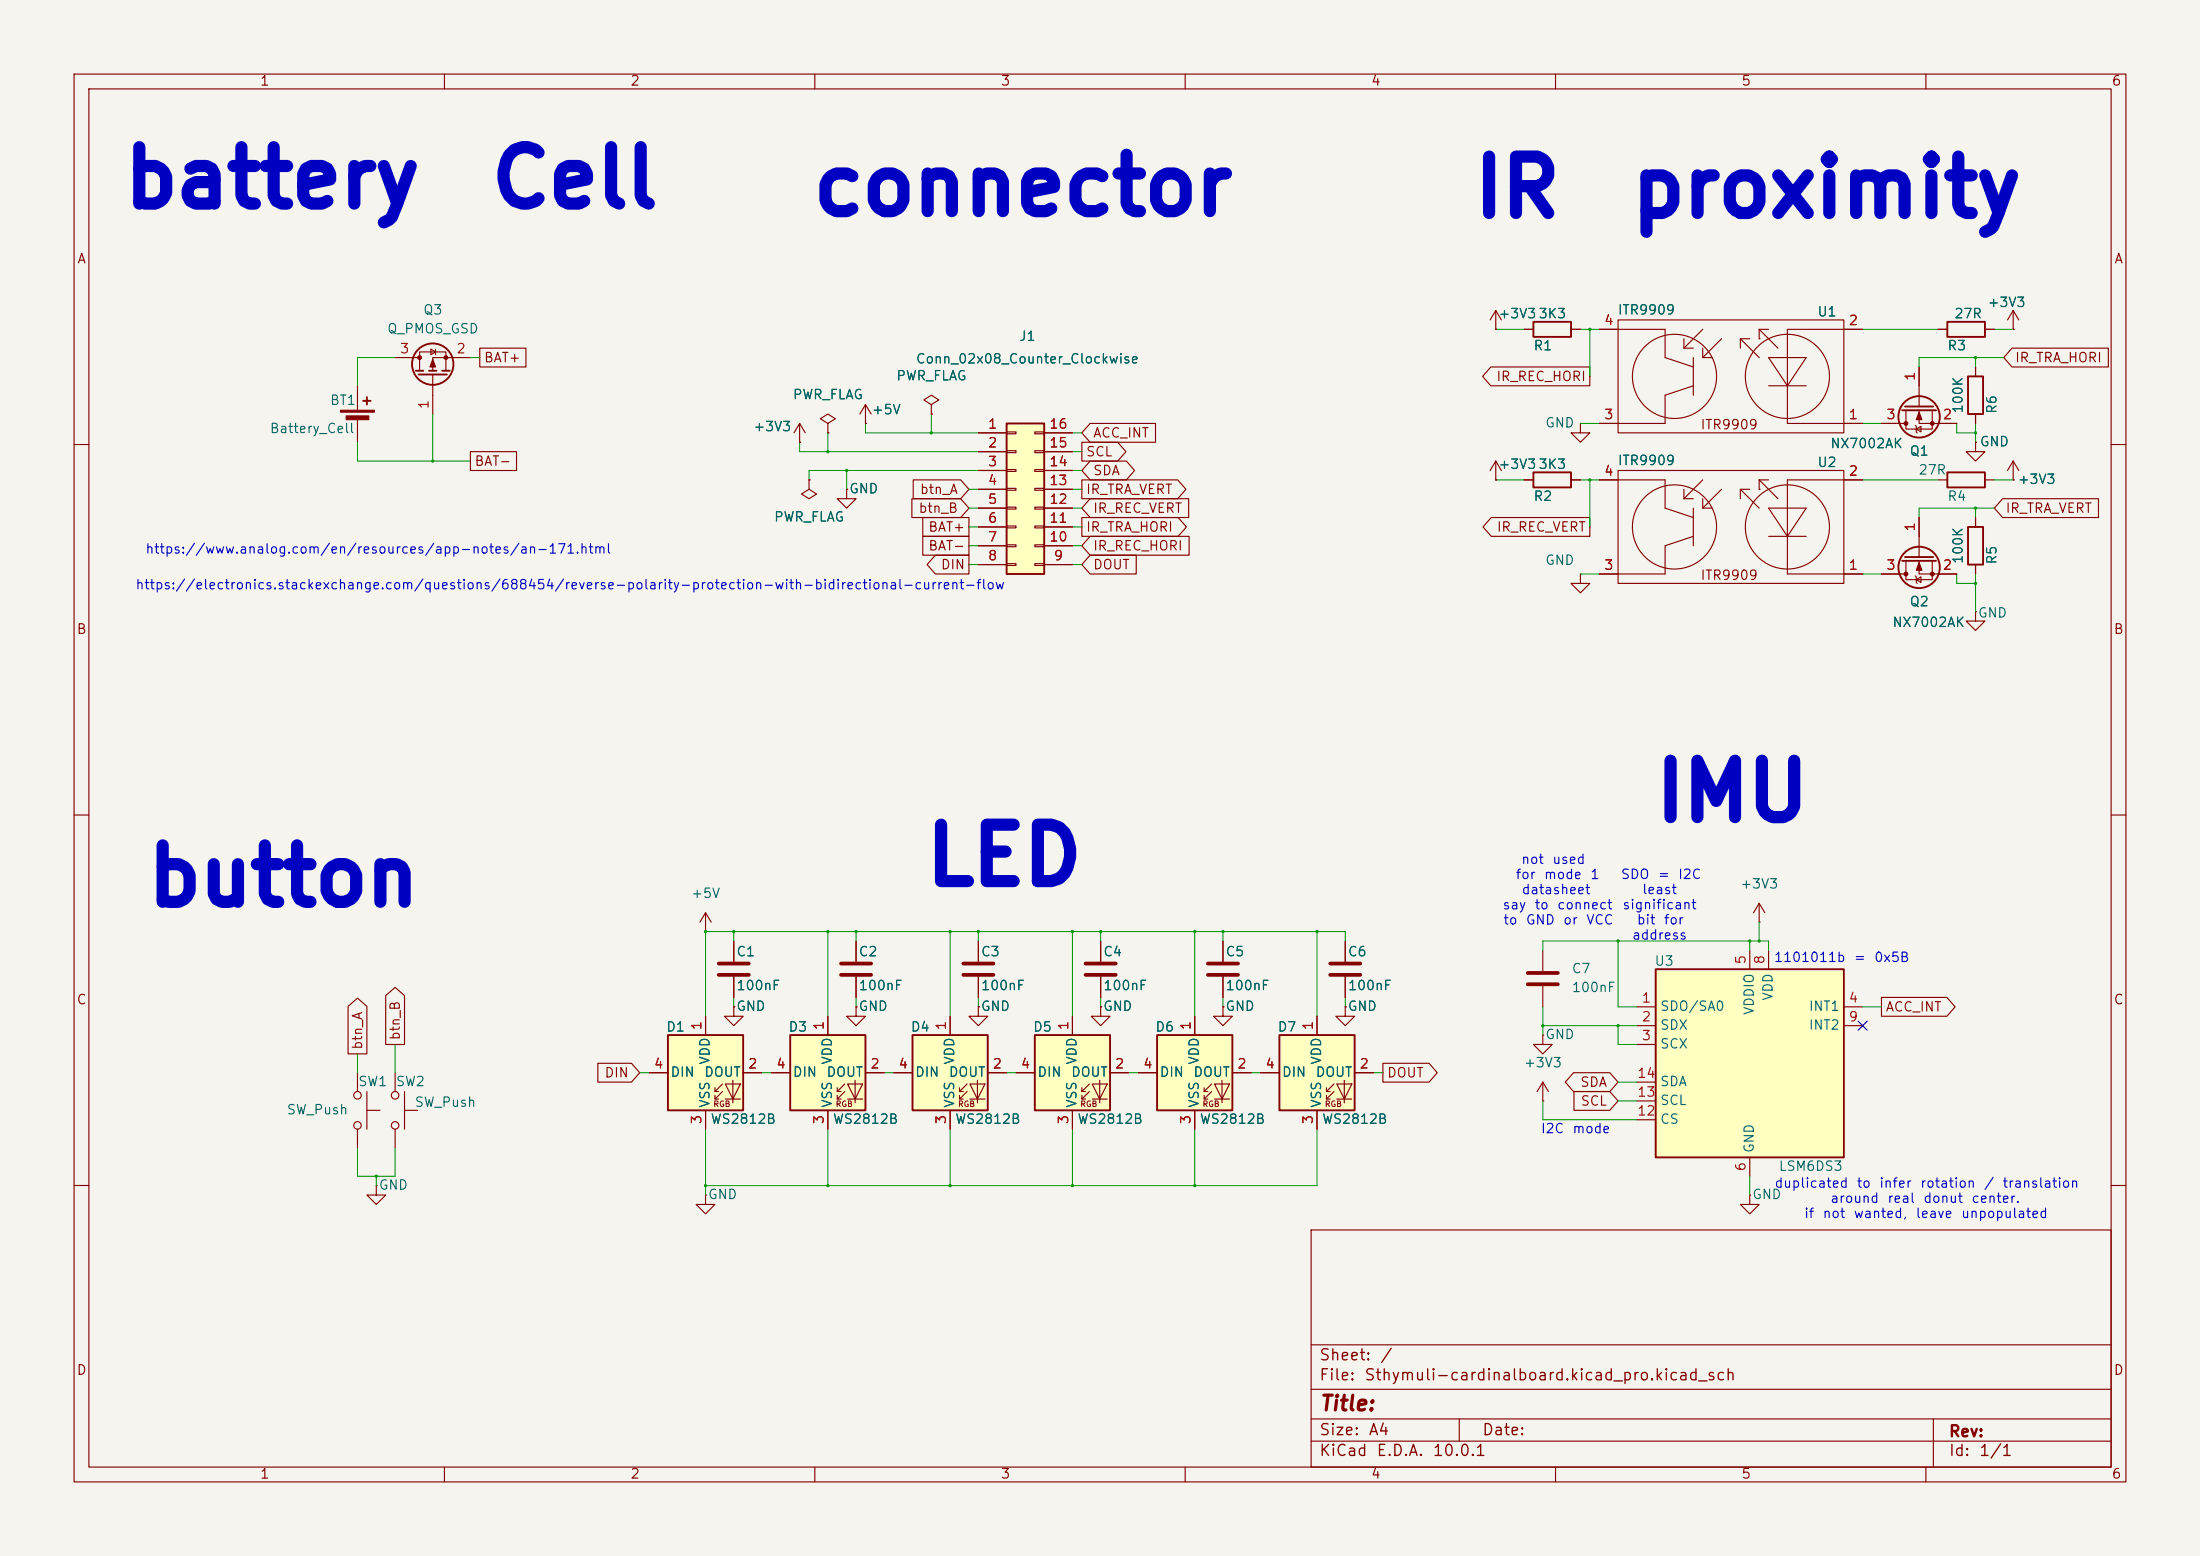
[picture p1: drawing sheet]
<svg xmlns="http://www.w3.org/2000/svg" width="297mm" height="210mm" viewBox="0 0 297 210" stroke-linecap="round" stroke-linejoin="round" font-family="sans-serif">
<path d="M0 0h297v210h-297z" fill="#f5f4ef" stroke="#f5f4ef" stroke-width=".14"/>
<g fill="none" stroke="#840000" stroke-width=".15">
<path d="M10 10h277v190h-277zM12 12h273v186h-273zM60 10v2M110 10v2M160 10v2M210 10v2M260 10v2M10 60h2M285 60h2M10 110h2M285 110h2M99.1 135.9v1.3h1.2l-1.2 1.2-1.3-1.2h1.3"/>
<path d="M99.1 135.9h.1M115.6 135.9v1.3h1.2l-1.2 1.2-1.3-1.2h1.3M115.6 135.9h.1M115.6 127v2.8M115.6 131.8v2.8M148.6 127v2.8M148.6 131.8v2.8M10 160h2M177 166h108v32h-108zM285 160h2M60 198v2M110 198v2"/>
<path d="M160 198v2M177 194.5h108M177 191.5h108M177 187.5h108M177 181.5h108M197 191.5v3M210 198v2M260 198v2M261 191.5v6.5"/>
</g>
<path d="M113.5 130h4.1M113.5 131.6h4.1M146.6 130h4M146.6 131.6h4" fill="none" stroke="#840000" stroke-width=".51"/>
<path d="M90.2 139.7h10.1v10.2h-10.1z" fill="#ffffc2"/>
<g fill="none" stroke="#840000" stroke-width=".15">
<path d="M95.2 137.2v2.5M99.1 127v2.8M99.1 131.8v2.8M181.6 135.9v1.3h1.3l-1.3 1.2-1.3-1.2h1.3M181.6 135.9h.1M181.6 127v2.8M181.6 131.8v2.8M53.3 144.8v2.5M53.3 152.4v2.5M54.6 149.9h1.8M54.6 147.3v5.1M87.6 144.8h2.6"/>
<path d="M95.2 149.9v2.5M96.5 147.3h.5M96.5 148.3h.5M97.5 146.3l-1 1v-.5M97.5 147.3l-1 1v-.5M97.9 146.3h2l-1 2zM97.9 148.3h2M98.9 145.8v3M100.3 144.8h2.6M50.8 160v1.3h1.3l-1.3 1.3-1.3-1.3h1.3M50.8 160h.1"/>
<circle cx="53.3" cy="147.8" r=".51"/>
<circle cx="53.3" cy="151.9" r=".51"/>
</g>
<path d="M90.2 139.7h10.1v10.2h-10.1z" fill="none" stroke="#840000" stroke-width=".25"/>
<path d="M97 130h4.1M97 131.6h4.1M179.6 130h4M179.6 131.6h4" fill="none" stroke="#840000" stroke-width=".51"/>
<path d="M172.7 139.7h10.2v10.2h-10.2z" fill="#ffffc2"/>
<g fill="none" stroke="#840000" stroke-width=".15">
<path d="M165.1 127v2.8M165.1 131.8v2.8M177.8 137.2v2.5M170.2 144.8h2.5M177.8 149.9v2.5M179.1 147.3h.5M179.1 148.3h.5M180.1 146.3l-1 1v-.5M180.1 147.3l-1 1v-.5M180.5 146.3h2l-1 2zM180.5 148.3h2M181.5 145.8v3"/>
<path d="M182.9 144.8h2.5"/>
</g>
<path d="M172.7 139.7h10.2v10.2h-10.2z" fill="none" stroke="#840000" stroke-width=".25"/>
<path d="M163.1 130h4M163.1 131.6h4" fill="none" stroke="#840000" stroke-width=".51"/>
<path d="M106.7 139.7h10.1v10.2h-10.1z" fill="#ffffc2"/>
<g fill="none" stroke="#840000" stroke-width=".15">
<path d="M111.8 137.2v2.5M148.6 135.9v1.3h1.3l-1.3 1.2-1.3-1.2h1.3M148.6 135.9h.1M165.1 135.9v1.3h1.3l-1.3 1.2-1.3-1.2h1.3M165.1 135.9h.1M104.1 144.8h2.6M111.8 149.9v2.5M113 147.3h.5M113 148.3h.5M114 146.3l-1 1v-.5M114 147.3l-1 1v-.5M114.4 146.3h2.1l-1.1 2z"/>
<path d="M114.4 148.3h2.1M115.4 145.8v3M116.8 144.8h2.6"/>
</g>
<path d="M106.7 139.7h10.1v10.2h-10.1z" fill="none" stroke="#840000" stroke-width=".25"/>
<path d="M156.2 139.7h10.2v10.2h-10.2z" fill="#ffffc2"/>
<path d="M161.3 137.2v2.5M153.7 144.8h2.5M161.3 149.9v2.5M162.6 147.3h.5M162.6 148.3h.5M163.6 146.3l-1 1v-.5M163.6 147.3l-1 1v-.5M164 146.3h2l-1 2zM164 148.3h2M165 145.8v3M166.4 144.8h2.5" fill="none" stroke="#840000" stroke-width=".15"/>
<path d="M156.2 139.7h10.2v10.2h-10.2z" fill="none" stroke="#840000" stroke-width=".25"/>
<path d="M139.7 139.7h10.2v10.2h-10.2z" fill="#ffffc2"/>
<path d="M144.8 137.2v2.5M137.2 144.8h2.5M144.8 149.9v2.5M146 147.3h.6M146 148.3h.6M147.1 146.3l-1.1 1v-.5M147.1 147.3l-1.1 1v-.5M147.4 146.3h2.1l-1 2zM147.4 148.3h2.1M148.5 145.8v3M149.9 144.8h2.5" fill="none" stroke="#840000" stroke-width=".15"/>
<path d="M139.7 139.7h10.2v10.2h-10.2z" fill="none" stroke="#840000" stroke-width=".25"/>
<path d="M123.2 139.7h10.1v10.2h-10.1z" fill="#ffffc2"/>
<g fill="none" stroke="#840000" stroke-width=".15">
<path d="M128.3 137.2v2.5M132.1 135.9v1.3h1.2l-1.2 1.2-1.3-1.2h1.3M132.1 135.9h.1M132.1 127v2.8M132.1 131.8v2.8M208.3 128.3v2.8M208.3 133.1v2.8M120.6 144.8h2.6M128.3 149.9v2.5M129.5 147.3h.5M129.5 148.3h.5M130.6 146.3l-1.1 1v-.5"/>
<path d="M130.6 147.3l-1.1 1v-.5M130.9 146.3h2.1l-1 2zM130.9 148.3h2.1M132 145.8v3M133.3 144.8h2.6"/>
</g>
<path d="M123.2 139.7h10.1v10.2h-10.1z" fill="none" stroke="#840000" stroke-width=".25"/>
<path d="M130 130h4.1M130 131.6h4.1M206.2 131.3h4.1M206.2 132.8h4.1" fill="none" stroke="#840000" stroke-width=".51"/>
<path d="M223.5 130.8h25.4v25.4h-25.4z" fill="#ffffc2"/>
<g fill="none" stroke="#840000" stroke-width=".25">
<path d="M207 43.4h5.1v2.1h-5.1zM256.8 55.4h4.6M257.2 54.9h3.8M262.9 43.4h5.1v2.1h-5.1zM265.7 50.8h2v5.1h-2zM207 63.8h5.1v2h-5.1zM256.8 75.7h4.6M257.2 75.2h3.8M262.9 63.8h5.1v2h-5.1zM265.7 71.1h2v5.1h-2zM223.5 130.8h25.4v25.4h-25.4z"/>
<circle cx="259.1" cy="56.3" r="2.79"/>
<circle cx="259.1" cy="76.6" r="2.79"/>
</g>
<g fill="none" stroke="#840000" stroke-width=".15">
<path d="M201.9 44.5h.1M201.9 41.9v2.6M201.9 41.9l-.7 1.3M201.9 41.9l.8 1.3M205.7 44.5h1.3M212.1 44.5h1.3M213.4 57.2v1.2h1.2l-1.2 1.3-1.3-1.3h1.3M213.4 57.2h.1M215.9 44.5h8.9v3.8l3.8 1.2M218.4 43.2h30.5v15.2h-30.5zM227.3 45.7v1.3M227.3 47h1.3"/>
<path d="M228.6 52.1l-3.8 1.2v3.9h-8.9M228.6 48.3v5M229.9 44.5l-2.6 2.5M229.9 47v1.3M229.9 48.3h1.2M232.4 45.7l-2.5 2.6M234.9 45.7v1.3M234.9 45.7h1.3M234.9 45.7l2.6 2.6M237.5 45.7h.1M237.5 44.5h1.3M237.5 44.5v1.2"/>
<path d="M237.5 44.5l2.5 2.5M238.8 48.3h5l-2.5 3.8zM238.8 52.1h5M251.5 44.5h-10.2v12.7h10.2M254 57.2h3.3M257.3 55.4v2.5h3.6v-2.5M258.6 57.4l.1 .1v.8l.1 .1M258.7 57.9l.6-.4v.8zM259.1 55.4v1.8h5.1M259.1 49.5v5.4M261.6 44.5h1.3M266.7 59.7v1.3h1.3l-1.3 1.2-1.3-1.2h1.3"/>
<path d="M266.7 59.7h.1M266.7 49.5v1.3M266.7 55.9v1.3M268 44.5h1.2M271.8 44.5h.1M271.8 41.9l-.8 1.3M271.8 41.9l.7 1.3M271.8 41.9v2.6M114.3 66v1.3h1.3l-1.3 1.3-1.3-1.3h1.3M114.3 66h.1M201.9 64.8h.1M201.9 62.2l-.7 1.3"/>
<path d="M201.9 62.2l.8 1.3M201.9 62.2v2.6M205.7 64.8h1.3M212.1 64.8h1.3M213.4 77.5v1.2h1.2l-1.2 1.3-1.3-1.3h1.3M213.4 77.5h.1M215.9 64.8h8.9v3.8l3.8 1.3M218.4 63.5h30.5v15.2h-30.5zM227.3 66v1.3M227.3 67.3h1.3M228.6 72.4l-3.8 1.3v3.8h-8.9M228.6 68.6v5.1"/>
<path d="M229.9 67.3v1.3M229.9 64.8l-2.6 2.5M229.9 68.6h1.2M232.4 66l-2.5 2.6M234.9 66v1.3M234.9 66h1.3M234.9 66l2.6 2.6M237.5 66h.1M237.5 64.8v1.2M237.5 64.8h1.3M237.5 64.8l2.5 2.5M238.8 68.6h5l-2.5 3.8z"/>
<path d="M238.8 72.4h5M251.5 64.8h-10.2v12.7h10.2M254 77.5h3.3M257.3 75.7v2.5h3.6v-2.5M258.6 77.7l.1 .2v.7l.1 .1M258.7 78.2l.6-.3v.7zM259.1 75.7v1.8h5.1M259.1 69.9v5.3M261.6 64.8h1.3M266.7 69.9v1.2M266.7 76.2v1.3M268 64.8h1.2"/>
<path d="M271.8 64.8h.1M271.8 62.2v2.6M271.8 62.2l-.8 1.3M271.8 62.2l.7 1.3M266.7 82.6v1.2h1.3l-1.3 1.3-1.3-1.3h1.3M266.7 82.6h.1M208.3 139.7v1.3h1.2l-1.2 1.2-1.3-1.2h1.3M208.3 139.7h.1M221 135.9h2.5M221 138.4h2.5M236.2 128.3v2.5M238.8 128.3v2.5"/>
<path d="M248.9 135.9h2.6M248.9 138.4h2.6M208.3 148.6h.1M208.3 146.1l-.8 1.2M208.3 146.1l.7 1.2M208.3 146.1v2.5M221 141h2.5M221 151.1h2.5M221 148.6h2.5M221 146.1h2.5M236.2 156.2v2.6M95.2 161.3v1.3h1.3l-1.3 1.2-1.2-1.2h1.2"/>
<path d="M95.2 161.3h.1"/>
<circle cx="226.1" cy="50.8" r="5.7"/>
<circle cx="241.3" cy="50.8" r="5.7"/>
<circle cx="226.1" cy="71.1" r="5.7"/>
<circle cx="241.3" cy="71.1" r="5.7"/>
</g>
<g fill="#840000" stroke="#840000" stroke-width=".15">
<path d="M259.1 75.9l.4 1.1h-.8z"/>
<path d="M259.1 55.6l.4 1h-.8z"/>
<circle cx="257.3" cy="77.5" r=".25"/>
<circle cx="260.9" cy="77.5" r=".25"/>
<circle cx="257.3" cy="57.1" r=".25"/>
<circle cx="260.9" cy="57.1" r=".25"/>
</g>
<path d="M135.9 57.2h5.1v20.3h-5.1z" fill="#ffffc2"/>
<g fill="none" stroke="#840000" stroke-width=".25">
<path d="M49 54.1h1M49.5 53.6v1M56.1 50h1M56.5 50.5h3.8M57.9 50h1M59.7 50h1M135.9 57.2h5.1v20.3h-5.1z"/>
<circle cx="58.4" cy="49.1" r="2.79"/>
</g>
<g fill="none" stroke="#840000" stroke-width=".15">
<path d="M48.3 52.1v3.3M48.3 56.4v3.3M53.3 48.3h3.3M56.6 50v-2.5h3.6v2.5M58.2 47.1l.6 .4-.6 .4zM58.4 50.5v5.4M58.8 47.1v.8M63.5 48.3h-5.1v1.7M64.8 47h6.2v2.5h-6.2zM107.9 59.7h.1M107.9 57.2l-.7 1.2M107.9 57.2l.8 1.2"/>
<path d="M107.9 57.2v2.5M111.8 57.2l1-.7-1-.6-1.1 .6 1.1 .7v1.2M111.8 58.4h.1M116.8 57.2h.1M116.8 54.6l-.7 1.3M116.8 54.6l.8 1.3M116.8 54.6v2.6M125.7 54.6l1-.6-1-.7-1 .7 1 .6v1.3M125.7 55.9h.1M132.1 58.4h3.8M135.9 58.3h1.3v.2h-1.3zM139.7 58.3h1.3v.2h-1.3z"/>
<path d="M141 58.4h3.8M146 59.7h4.9l1.1 1.3-1.1 1.2h-4.9zM147.2 57.1h8.8v2.6h-8.8l-1.2-1.3zM201.3 49.5h13.3v2.6h-13.3l-1.2-1.3zM201.9 44.5h.1M205.7 44.5h1.3M212.1 44.5h1.3M215.9 44.5h2.5M215.9 57.2h2.5M248.9 44.5h2.6M248.9 57.2h2.6M254 57.2h2.5"/>
<path d="M259.1 49.5v2.6M261.6 44.5h1.3M261.6 57.2h2.6M266.7 59.7h.1M266.7 49.5v1.3M266.7 55.9v1.3M268 44.5h1.2M271.6 47h13v2.5h-13l-1.1-1.2zM271.8 44.5h.1M63.5 61h6.2v2.5h-6.2zM109.2 64.8v1.2l1 .7-1 .6-1-.6 1-.7M109.2 64.8h.1"/>
<path d="M114.3 66h.1M123.1 67.3h6.6l1.1 1.3-1.1 1.3h-6.6zM123.3 64.8h6.4l1.1 1.2-1.1 1.3h-6.4zM124.6 72.4h6.2v2.5h-6.2zM124.6 69.8h6.2v2.6h-6.2zM126.3 74.9h4.5v2.6h-4.5l-1.1-1.3zM132.1 61h3.8M132.1 63.5h3.8M132.1 66h3.8M132.1 68.6h3.8M132.1 71.1h3.8M132.1 73.7h3.8"/>
<path d="M132.1 76.2h3.8M135.9 60.8h1.3v.3h-1.3zM135.9 63.4h1.3v.2h-1.3zM135.9 65.9h1.3v.3h-1.3zM135.9 68.5h1.3v.2h-1.3zM135.9 71h1.3v.2h-1.3zM135.9 73.5h1.3v.3h-1.3zM135.9 76.1h1.3v.2h-1.3zM139.7 60.8h1.3v.3h-1.3zM139.7 63.4h1.3v.2h-1.3zM139.7 65.9h1.3v.3h-1.3zM139.7 68.5h1.3v.2h-1.3z"/>
<path d="M139.7 71h1.3v.2h-1.3zM139.7 73.5h1.3v.3h-1.3zM139.7 76.1h1.3v.2h-1.3zM141 61h3.8M141 63.5h3.8M141 66h3.8M141 68.6h3.8M141 71.1h3.8M141 73.7h3.8M141 76.2h3.8M146 69.8h13.1l1.1 1.3-1.1 1.3h-13.1zM146 64.8h13l1.1 1.2-1.1 1.3h-13z"/>
<path d="M147.2 62.2h4.9l1.1 1.3-1.1 1.3h-4.9l-1.2-1.3zM147.2 72.4h13.3v2.5h-13.3l-1.2-1.2zM147.2 74.9h6.2v2.6h-6.2l-1.2-1.3zM147.2 67.3h13.3v2.6h-13.3l-1.2-1.3zM201.3 69.8h13.3v2.6h-13.3l-1.1-1.3zM201.9 64.8h.1M205.7 64.8h1.3M212.1 64.8h1.3M215.9 77.5h2.5M215.9 64.8h2.5M248.9 77.5h2.6M248.9 64.8h2.6"/>
<path d="M254 77.5h2.5M259.1 69.9v2.5M261.6 77.5h2.6M266.7 69.9v1.2M266.7 76.2v1.3M270.4 67.3h12.9v2.6h-12.9l-1.2-1.3zM271.8 64.8h.1M47 135.8l1.3-1.1 1.2 1.1v6.4h-2.5zM52.1 134.4l1.2-1.1 1.3 1.1v6.6h-2.5zM95.2 125.7h.1M95.2 123.2l-.7 1.3M95.2 123.2l.8 1.3"/>
<path d="M95.2 123.2v2.5M95.2 137.2v2.5M99.1 135.9h.1M99.1 127v2.8M99.1 131.8v2.8M111.8 137.2v2.5M115.6 135.9h.1M115.6 127v2.8M115.6 131.8v2.8M128.3 137.2v2.5M132.1 135.9h.1M132.1 127v2.8"/>
<path d="M132.1 131.8v2.8M144.8 137.2v2.5M148.6 135.9h.1M148.6 127v2.8M148.6 131.8v2.8M161.3 137.2v2.5M165.1 135.9h.1M165.1 127v2.8M165.1 131.8v2.8M177.8 137.2v2.5M181.6 135.9h.1M181.6 127v2.8"/>
<path d="M181.6 131.8v2.8M237.5 124.5h.1M237.5 121.9l-.8 1.3M237.5 121.9l.8 1.3M237.5 121.9v2.6M254 134.6h8.8l1.1 1.3-1.1 1.3h-8.8zM48.3 144.8v2.5M48.3 152.4v2.5M49.5 149.9h1.8M49.5 147.3v5.1M80.7 143.5h4.5l1.2 1.3-1.2 1.3h-4.5zM87.6 144.8h2.6"/>
<path d="M95.2 149.9v2.5M100.3 144.8h2.6M104.1 144.8h2.6M111.8 149.9v2.5M116.8 144.8h2.6M120.6 144.8h2.6M128.3 149.9v2.5M133.3 144.8h2.6M137.2 144.8h2.5M144.8 149.9v2.5M149.9 144.8h2.5M153.7 144.8h2.5"/>
<path d="M161.3 149.9v2.5M166.4 144.8h2.5M170.2 144.8h2.5M177.8 149.9v2.5M182.9 144.8h2.5M186.7 143.5h6.2l1.1 1.3-1.1 1.3h-6.2zM212.4 144.8h4.9l1.1 1.3-1.1 1.2h-4.9l-1.1-1.2zM212.5 147.3h4.8l1.1 1.3-1.1 1.3h-4.8zM236.2 161.3v1.3h1.3l-1.3 1.2-1.3-1.2h1.3M236.2 161.3h.1"/>
<circle cx="48.3" cy="151.9" r=".51"/>
<circle cx="48.3" cy="147.8" r=".51"/>
</g>
<g fill="#840000" stroke="#840000" stroke-width=".15">
<path d="M58.4 48.5l.4 1h-.8z"/>
<path d="M46 55.4h4.5v.2h-4.5z"/>
<path d="M46.7 56.1h3.1v.5h-3.1z"/>
<circle cx="56.6" cy="48.3" r=".25"/>
<circle cx="60.2" cy="48.3" r=".25"/>
</g>
<g fill="none" stroke="#009600" stroke-width=".14">
<path d="M48.3 59.7v2.5h15.2M53.3 48.3h-5v3.8M58.4 55.9v6.3M63.5 48.3h1.3M107.9 59.7v1.3h24.2M111.8 58.4v2.6M116.8 57.2v1.2h15.3M125.7 55.9v2.5M144.8 58.4h1.2M201.9 44.5h3.8M213.4 57.2h2.5M213.4 44.5h2.5"/>
<path d="M214.6 44.5v6.3M251.5 57.2h2.5M251.5 44.5h10.1M264.2 57.2v1.2h2.5M266.7 48.3v1.2M266.7 57.2v2.5M269.2 44.5h2.6M270.5 48.3h-11.4v1.2M114.3 63.5v2.5M130.8 66h1.3M130.8 76.2h1.3M130.8 71.1h1.3"/>
<path d="M130.8 73.7h1.3M130.8 68.6h1.3M132.1 63.5h-22.9v1.3M144.8 61h1.2M144.8 66h1.2M144.8 76.2h1.2M144.8 71.1h1.2M144.8 73.7h1.2M144.8 63.5h1.2M144.8 68.6h1.2M201.9 64.8h3.8M213.4 64.8h2.5"/>
<path d="M213.4 77.5h2.5M214.6 64.8v6.3M251.5 64.8h10.1M251.5 77.5h2.5M264.2 77.5v1.2h2.5M266.7 68.6v1.3M266.7 77.5v5.1M269.2 68.6h-10.1v1.3M269.2 64.8h2.6M99.1 125.7v1.3M99.1 134.6v1.3M111.8 125.7v11.5"/>
<path d="M115.6 125.7v1.3M115.6 134.6v1.3M128.3 125.7v11.5M132.1 125.7v1.3M132.1 134.6v1.3M144.8 125.7v11.5M148.6 125.7v1.3M148.6 134.6v1.3M161.3 125.7v11.5M165.1 125.7v1.3M165.1 134.6v1.3M177.8 125.7v11.5"/>
<path d="M181.6 127v-1.3h-86.4v11.5M181.6 134.6v1.3M208.3 128.3v-1.3h30.5v1.3M208.3 138.4h12.7M208.3 135.9v3.8M218.4 127v8.9h2.6M218.4 138.4v2.6h2.6M236.2 127v1.3M237.5 124.5v2.5M251.5 135.9h2.5M48.3 142.2v2.6M48.3 154.9v3.9h5v-3.9"/>
<path d="M50.8 158.8v1.2M53.3 141v3.8M86.4 144.8h1.2M95.2 152.4v8.9M102.9 144.8h1.2M111.8 152.4v7.6M119.4 144.8h1.2M128.3 152.4v7.6M135.9 144.8h1.3M144.8 152.4v7.6M152.4 144.8h1.3M161.3 152.4v7.6"/>
<path d="M168.9 144.8h1.3M177.8 152.4v7.6h-82.6M185.4 144.8h1.3M208.3 148.6v2.5h12.7M218.4 146.1h2.6M218.4 148.6h2.6M236.2 158.8v2.5"/>
</g>
<path d="M250.9 137.8l1.2 1.2M252.1 137.8l-1.2 1.2" fill="none" stroke="#000084" stroke-width=".15"/>
<g fill="#009600" stroke="#009600" stroke-width=".14">
<circle cx="95.2" cy="125.7" r=".15"/>
<circle cx="111.8" cy="125.7" r=".15"/>
<circle cx="99.1" cy="125.7" r=".15"/>
<circle cx="115.6" cy="125.7" r=".15"/>
<circle cx="58.4" cy="62.2" r=".15"/>
<circle cx="114.3" cy="63.5" r=".15"/>
<circle cx="111.8" cy="61" r=".15"/>
<circle cx="218.4" cy="127" r=".15"/>
<circle cx="218.4" cy="138.4" r=".15"/>
<circle cx="236.2" cy="127" r=".15"/>
<circle cx="237.5" cy="127" r=".15"/>
<circle cx="208.3" cy="138.4" r=".15"/>
<circle cx="128.3" cy="160" r=".15"/>
<circle cx="144.8" cy="160" r=".15"/>
<circle cx="165.1" cy="125.7" r=".15"/>
<circle cx="144.8" cy="125.7" r=".15"/>
<circle cx="148.6" cy="125.7" r=".15"/>
<circle cx="161.3" cy="125.7" r=".15"/>
<circle cx="132.1" cy="125.7" r=".15"/>
<circle cx="161.3" cy="160" r=".15"/>
<circle cx="177.8" cy="125.7" r=".15"/>
<circle cx="128.3" cy="125.7" r=".15"/>
<circle cx="95.2" cy="160" r=".15"/>
<circle cx="50.8" cy="158.7" r=".15"/>
<circle cx="111.8" cy="160" r=".15"/>
<circle cx="125.7" cy="58.4" r=".15"/>
<circle cx="266.7" cy="48.3" r=".15"/>
<circle cx="266.7" cy="58.4" r=".15"/>
<circle cx="266.7" cy="68.6" r=".15"/>
<circle cx="266.7" cy="78.7" r=".15"/>
<circle cx="214.6" cy="44.4" r=".15"/>
<circle cx="214.6" cy="64.8" r=".15"/>
</g>
<g font-size="7.6" fill="#0000c2">
<text x="16.2" y="29.8">battery</text>
<text x="65.8" y="29.8">Cell</text>
<text x="109.2" y="30.8">connector</text>
<text x="198.5" y="31.1">IR</text>
<text x="219.7" y="31.1">proximity</text>
<text x="222.9" y="112.6">IMU</text>
<text x="19.4" y="124">button</text>
<text x="124.5" y="121.2">LED</text>
</g>
<text font-size="2" fill="#840000" x="178" y="190.9">Title:</text>
<g font-size="1.5" fill="#840000">
<text x="178" y="184">Sheet:</text>
<text x="186.2" y="184">/</text>
<text x="178" y="186.7">File:</text>
<text x="184.1" y="186.7">Sthymuli-cardinalboard.kicad_pro.kicad_sch</text>
<text x="178" y="196.9">KiCad</text>
<text x="178" y="194.1">Size:</text>
<text x="184.7" y="194.1">A4</text>
<text x="185.7" y="196.9">E.D.A.</text>
<text x="193.3" y="196.9">10.0.1</text>
<text x="200" y="194.1">Date:</text>
<text x="263" y="194.3">Rev:</text>
<text x="263" y="196.9">Id:</text>
<text x="267.1" y="196.9">1/1</text>
</g>
<g font-size="1.3" fill="#840000">
<text x="35" y="11.9">1</text>
<text x="85" y="11.9">2</text>
<text x="135" y="11.9">3</text>
<text x="185" y="11.9">4</text>
<text x="235" y="11.9">5</text>
<text x="285" y="11.9">6</text>
<text x="10.3" y="35.9">A</text>
<text x="285.3" y="35.9">A</text>
<text x="65.2" y="49.2">BAT+</text>
<text x="201.9" y="51.8">IR_REC_HORI</text>
<text x="271.9" y="49.2">IR_TRA_HORI</text>
<text x="147.5" y="59.4">ACC_INT</text>
<text x="229.5" y="58.3">ITR9909</text>
<text x="64" y="63.2">BAT-</text>
<text x="146.5" y="61.9">SCL</text>
<text x="147.5" y="64.5">SDA</text>
<text x="123.9" y="69.5">btn_B</text>
<text x="124.1" y="67">btn_A</text>
<text x="146.5" y="67">IR_TRA_VERT</text>
<text x="147.5" y="69.5">IR_REC_VERT</text>
<text x="270.7" y="69.5">IR_TRA_VERT</text>
<text x="125.2" y="74.6">BAT-</text>
<text x="125.2" y="72.1">BAT+</text>
<text x="126.9" y="77.2">DIN</text>
<text x="146.5" y="72.1">IR_TRA_HORI</text>
<text x="147.5" y="74.6">IR_REC_HORI</text>
<text x="147.5" y="77.2">DOUT</text>
<text x="202" y="72.1">IR_REC_VERT</text>
<text x="229.5" y="78.6">ITR9909</text>
<text x="10.3" y="85.9">B</text>
<text x="285.3" y="85.9">B</text>
<text x="10.3" y="135.9">C</text>
<text x="254.5" y="136.8">ACC_INT</text>
<text x="285.3" y="135.9">C</text>
<text x="49.2" y="141.8" transform="rotate(-90 49.2 141.8)">btn_A</text>
<text x="54.3" y="140.5" transform="rotate(-90 54.3 140.5)">btn_B</text>
<text x="81.5" y="145.7">DIN</text>
<text x="187.2" y="145.7">DOUT</text>
<text x="213.2" y="147">SDA</text>
<text x="213.3" y="149.5">SCL</text>
<text x="10.3" y="185.9">D</text>
<text x="285.3" y="185.9">D</text>
<text x="35" y="199.9">1</text>
<text x="85" y="199.9">2</text>
<text x="135" y="199.9">3</text>
<text x="185" y="199.9">4</text>
<text x="235" y="199.9">5</text>
<text x="285" y="199.9">6</text>
</g>
<g font-size="1.3" fill="#006464">
<text x="268.2" y="41.8">+3V3</text>
<text x="52.2" y="45.3">Q_PMOS_GSD</text>
<text x="57" y="42.8">Q3</text>
<text x="137.5" y="46.3">J1</text>
<text x="202.2" y="43.3">+3V33K3</text>
<text x="206.9" y="47.6">R1</text>
<text x="218.3" y="42.8">ITR9909</text>
<text x="245.3" y="43">U1</text>
<text x="262.8" y="47.6">R3</text>
<text x="263.7" y="43.3">27R</text>
<text x="120.9" y="51.7">PWR_FLAG</text>
<text x="123.6" y="49.4">Conn_02x08_Counter_Clockwise</text>
<text x="36.3" y="58.8">Battery_Cell</text>
<text x="44.5" y="55">BT1</text>
<text x="101.6" y="58.5">+3V3</text>
<text x="106.9" y="54.2">PWR_FLAG</text>
<text x="117.6" y="56.2">+5V</text>
<text x="208.5" y="58">GND</text>
<text x="265.3" y="55.9" transform="rotate(-90 265.3 55.9)">100K</text>
<text x="269.8" y="56" transform="rotate(-90 269.8 56)">R6</text>
<text x="202.2" y="63.6">+3V33K3</text>
<text x="218.3" y="63.1">ITR9909</text>
<text x="245.3" y="63.3">U2</text>
<text x="247" y="60.8">NX7002AK</text>
<text x="257.7" y="61.8">Q1</text>
<text x="258.9" y="64.4">27R</text>
<text x="267.2" y="60.6">GND</text>
<text x="272.3" y="65.6">+3V3</text>
<text x="104.4" y="70.7">PWR_FLAG</text>
<text x="114.5" y="66.9">GND</text>
<text x="206.9" y="67.9">R2</text>
<text x="262.8" y="67.9">R4</text>
<text x="208.5" y="76.6">GND</text>
<text x="265.3" y="76.2" transform="rotate(-90 265.3 76.2)">100K</text>
<text x="269.8" y="76.3" transform="rotate(-90 269.8 76.3)">R5</text>
<text x="257.7" y="82.1">Q2</text>
<text x="266.9" y="83.7">GND</text>
<text x="255.4" y="84.9">NX7002AK</text>
<text x="93.2" y="121.5">+5V</text>
<text x="234.8" y="120.2">+3V3</text>
<text x="99.3" y="129.4">C1</text>
<text x="115.8" y="129.4">C2</text>
<text x="132.3" y="129.4">C3</text>
<text x="148.9" y="129.4">C4</text>
<text x="165.4" y="129.4">C5</text>
<text x="181.9" y="129.4">C6</text>
<text x="212.1" y="131.7">C7</text>
<text x="223.3" y="130.7">U3</text>
<text x="99.3" y="136.8">GND</text>
<text x="99.3" y="134">100nF</text>
<text x="115.8" y="136.8">GND</text>
<text x="115.8" y="134">100nF</text>
<text x="132.3" y="136.8">GND</text>
<text x="132.3" y="134">100nF</text>
<text x="148.8" y="136.8">GND</text>
<text x="148.9" y="134">100nF</text>
<text x="165.3" y="136.8">GND</text>
<text x="165.4" y="134">100nF</text>
<text x="181.9" y="136.8">GND</text>
<text x="181.9" y="134">100nF</text>
<text x="212.1" y="134.2">100nF</text>
<text x="224" y="136.8">SDO/SA0</text>
<text x="237.1" y="137.1" transform="rotate(-90 237.1 137.1)">VDDIO</text>
<text x="239.6" y="135.1" transform="rotate(-90 239.6 135.1)">VDD</text>
<text x="244.1" y="136.8">INT1</text>
<text x="89.8" y="139.5">D1</text>
<text x="96.1" y="143.8" transform="rotate(-90 96.1 143.8)">VDD</text>
<text x="106.4" y="139.5">D3</text>
<text x="112.6" y="143.8" transform="rotate(-90 112.6 143.8)">VDD</text>
<text x="122.9" y="139.5">D4</text>
<text x="129.1" y="143.8" transform="rotate(-90 129.1 143.8)">VDD</text>
<text x="139.4" y="139.5">D5</text>
<text x="145.6" y="143.8" transform="rotate(-90 145.6 143.8)">VDD</text>
<text x="155.9" y="139.5">D6</text>
<text x="162.2" y="143.8" transform="rotate(-90 162.2 143.8)">VDD</text>
<text x="172.4" y="139.5">D7</text>
<text x="178.7" y="143.8" transform="rotate(-90 178.7 143.8)">VDD</text>
<text x="208.5" y="140.6">GND</text>
<text x="224" y="139.3">SDX</text>
<text x="224" y="141.8">SCX</text>
<text x="244.1" y="139.3">INT2</text>
<text x="48.3" y="146.9">SW1</text>
<text x="53.3" y="146.9">SW2</text>
<text x="55.9" y="149.7">SW_Push</text>
<text x="90.4" y="145.6">DIN</text>
<text x="95" y="145.6">DOUT</text>
<text x="96.1" y="149.6" transform="rotate(-90 96.1 149.6)">VSS</text>
<text x="106.9" y="145.6">DIN</text>
<text x="111.5" y="145.6">DOUT</text>
<text x="112.6" y="149.6" transform="rotate(-90 112.6 149.6)">VSS</text>
<text x="123.4" y="145.6">DIN</text>
<text x="128" y="145.6">DOUT</text>
<text x="129.1" y="149.6" transform="rotate(-90 129.1 149.6)">VSS</text>
<text x="140" y="145.6">DIN</text>
<text x="144.5" y="145.6">DOUT</text>
<text x="145.6" y="149.6" transform="rotate(-90 145.6 149.6)">VSS</text>
<text x="156.5" y="145.6">DIN</text>
<text x="161" y="145.6">DOUT</text>
<text x="162.2" y="149.6" transform="rotate(-90 162.2 149.6)">VSS</text>
<text x="173" y="145.6">DIN</text>
<text x="177.5" y="145.6">DOUT</text>
<text x="178.7" y="149.6" transform="rotate(-90 178.7 149.6)">VSS</text>
<text x="205.6" y="144.4">+3V3</text>
<text x="224" y="149.5">SCL</text>
<text x="224" y="146.9">SDA</text>
<text x="38.6" y="150.7">SW_Push</text>
<text x="95.8" y="152">WS2812B</text>
<text x="112.4" y="152">WS2812B</text>
<text x="128.9" y="152">WS2812B</text>
<text x="145.4" y="152">WS2812B</text>
<text x="161.9" y="152">WS2812B</text>
<text x="178.4" y="152">WS2812B</text>
<text x="224" y="152">CS</text>
<text x="237.1" y="155.7" transform="rotate(-90 237.1 155.7)">GND</text>
<text x="51" y="160.9">GND</text>
<text x="240" y="158.3">LSM6DS3</text>
<text x="95.5" y="162.2">GND</text>
<text x="236.5" y="162.2">GND</text>
</g>
<g font-size="1.3" fill="#a90000">
<text x="216.5" y="44.2">4</text>
<text x="249.5" y="44.2">2</text>
<text x="53.9" y="48">3</text>
<text x="61.5" y="48">2</text>
<text x="258.8" y="51.5" transform="rotate(-90 258.8 51.5)">1</text>
<text x="58.2" y="55.3" transform="rotate(-90 58.2 55.3)">1</text>
<text x="133.3" y="58.2">1</text>
<text x="141.6" y="58.2">16</text>
<text x="216.5" y="56.9">3</text>
<text x="249.5" y="56.9">1</text>
<text x="254.6" y="56.9">3</text>
<text x="262.2" y="56.9">2</text>
<text x="133.3" y="60.7">2</text>
<text x="133.3" y="63.2">3</text>
<text x="133.3" y="65.8">4</text>
<text x="141.6" y="65.8">13</text>
<text x="141.6" y="63.2">14</text>
<text x="141.6" y="60.7">15</text>
<text x="216.5" y="64.5">4</text>
<text x="249.5" y="64.5">2</text>
<text x="133.3" y="68.3">5</text>
<text x="133.3" y="70.9">6</text>
<text x="141.6" y="70.9">11</text>
<text x="141.6" y="68.3">12</text>
<text x="258.8" y="71.8" transform="rotate(-90 258.8 71.8)">1</text>
<text x="133.3" y="73.4">7</text>
<text x="133.3" y="75.9">8</text>
<text x="141.6" y="73.4">10</text>
<text x="142.2" y="75.9">9</text>
<text x="216.5" y="77.2">3</text>
<text x="249.5" y="77.2">1</text>
<text x="254.6" y="77.2">3</text>
<text x="262.2" y="77.2">2</text>
<text x="236" y="130.2" transform="rotate(-90 236 130.2)">5</text>
<text x="238.5" y="130.2" transform="rotate(-90 238.5 130.2)">8</text>
<text x="221.5" y="135.6">1</text>
<text x="249.5" y="135.6">4</text>
<text x="95" y="139.1" transform="rotate(-90 95 139.1)">1</text>
<text x="111.5" y="139.1" transform="rotate(-90 111.5 139.1)">1</text>
<text x="128" y="139.1" transform="rotate(-90 128 139.1)">1</text>
<text x="144.5" y="139.1" transform="rotate(-90 144.5 139.1)">1</text>
<text x="161" y="139.1" transform="rotate(-90 161 139.1)">1</text>
<text x="177.5" y="139.1" transform="rotate(-90 177.5 139.1)">1</text>
<text x="221.5" y="138.2">2</text>
<text x="221.5" y="140.7">3</text>
<text x="249.5" y="138.2">9</text>
<text x="88.2" y="144.5">4</text>
<text x="100.9" y="144.5">2</text>
<text x="104.7" y="144.5">4</text>
<text x="117.4" y="144.5">2</text>
<text x="121.2" y="144.5">4</text>
<text x="133.9" y="144.5">2</text>
<text x="137.7" y="144.5">4</text>
<text x="150.4" y="144.5">2</text>
<text x="154.2" y="144.5">4</text>
<text x="166.9" y="144.5">2</text>
<text x="170.7" y="144.5">4</text>
<text x="183.4" y="144.5">2</text>
<text x="220.9" y="148.3">13</text>
<text x="220.9" y="145.8">14</text>
<text x="95" y="151.8" transform="rotate(-90 95 151.8)">3</text>
<text x="111.5" y="151.8" transform="rotate(-90 111.5 151.8)">3</text>
<text x="128" y="151.8" transform="rotate(-90 128 151.8)">3</text>
<text x="144.5" y="151.8" transform="rotate(-90 144.5 151.8)">3</text>
<text x="161" y="151.8" transform="rotate(-90 161 151.8)">3</text>
<text x="177.5" y="151.8" transform="rotate(-90 177.5 151.8)">3</text>
<text x="220.9" y="150.9">12</text>
<text x="236" y="158.2" transform="rotate(-90 236 158.2)">6</text>
</g>
<g font-size="1.3" fill="#0000c2">
<text x="19.5" y="75">https://www.analog.com/en/resources/app-notes/an-171.html</text>
<text x="18.2" y="79.9">https://electronics.stackexchange.com/questions/688454/reverse-polarity-protection-with-bidirectional-current-flow</text>
<text x="204.5" y="119">for</text>
<text x="205.3" y="116.9">not</text>
<text x="208.3" y="119">mode</text>
<text x="209.5" y="116.9">used</text>
<text x="214.6" y="119">1</text>
<text x="218.7" y="119">SDO</text>
<text x="223.7" y="119">=</text>
<text x="226.4" y="119">I2C</text>
<text x="202.8" y="123.1">say</text>
<text x="202.9" y="125.1">to</text>
<text x="205.3" y="121">datasheet</text>
<text x="205.9" y="125.1">GND</text>
<text x="207.1" y="123.1">to</text>
<text x="210.1" y="123.1">connect</text>
<text x="210.9" y="125.1">or</text>
<text x="214" y="125.1">VCC</text>
<text x="218.9" y="123">significant</text>
<text x="220.9" y="125.1">bit</text>
<text x="221.6" y="121">least</text>
<text x="224.5" y="125.1">for</text>
<text x="220.2" y="127.1">address</text>
<text x="239.4" y="130.2">1101011b</text>
<text x="250.2" y="130.2">=</text>
<text x="252.9" y="130.2">0x5B</text>
<text x="207.9" y="153.3">I2C</text>
<text x="212.2" y="153.3">mode</text>
<text x="239.5" y="160.6">duplicated</text>
<text x="250.6" y="160.6">to</text>
<text x="253.6" y="160.6">infer</text>
<text x="259.1" y="160.6">rotation</text>
<text x="267.7" y="160.6">/</text>
<text x="270.2" y="160.6">translation</text>
<text x="243.5" y="164.7">if</text>
<text x="246" y="164.7">not</text>
<text x="247" y="162.7">around</text>
<text x="250.2" y="164.7">wanted,</text>
<text x="254.7" y="162.7">real</text>
<text x="258.5" y="164.7">leave</text>
<text x="259.6" y="162.7">donut</text>
<text x="264.7" y="164.7">unpopulated</text>
<text x="266.1" y="162.7">center.</text>
</g>
<g font-size=".8" fill="#840000">
<text x="96.2" y="149.6">RGB</text>
<text x="112.8" y="149.6">RGB</text>
<text x="129.3" y="149.6">RGB</text>
<text x="145.8" y="149.6">RGB</text>
<text x="162.3" y="149.6">RGB</text>
<text x="178.8" y="149.6">RGB</text>
</g>
</svg>
